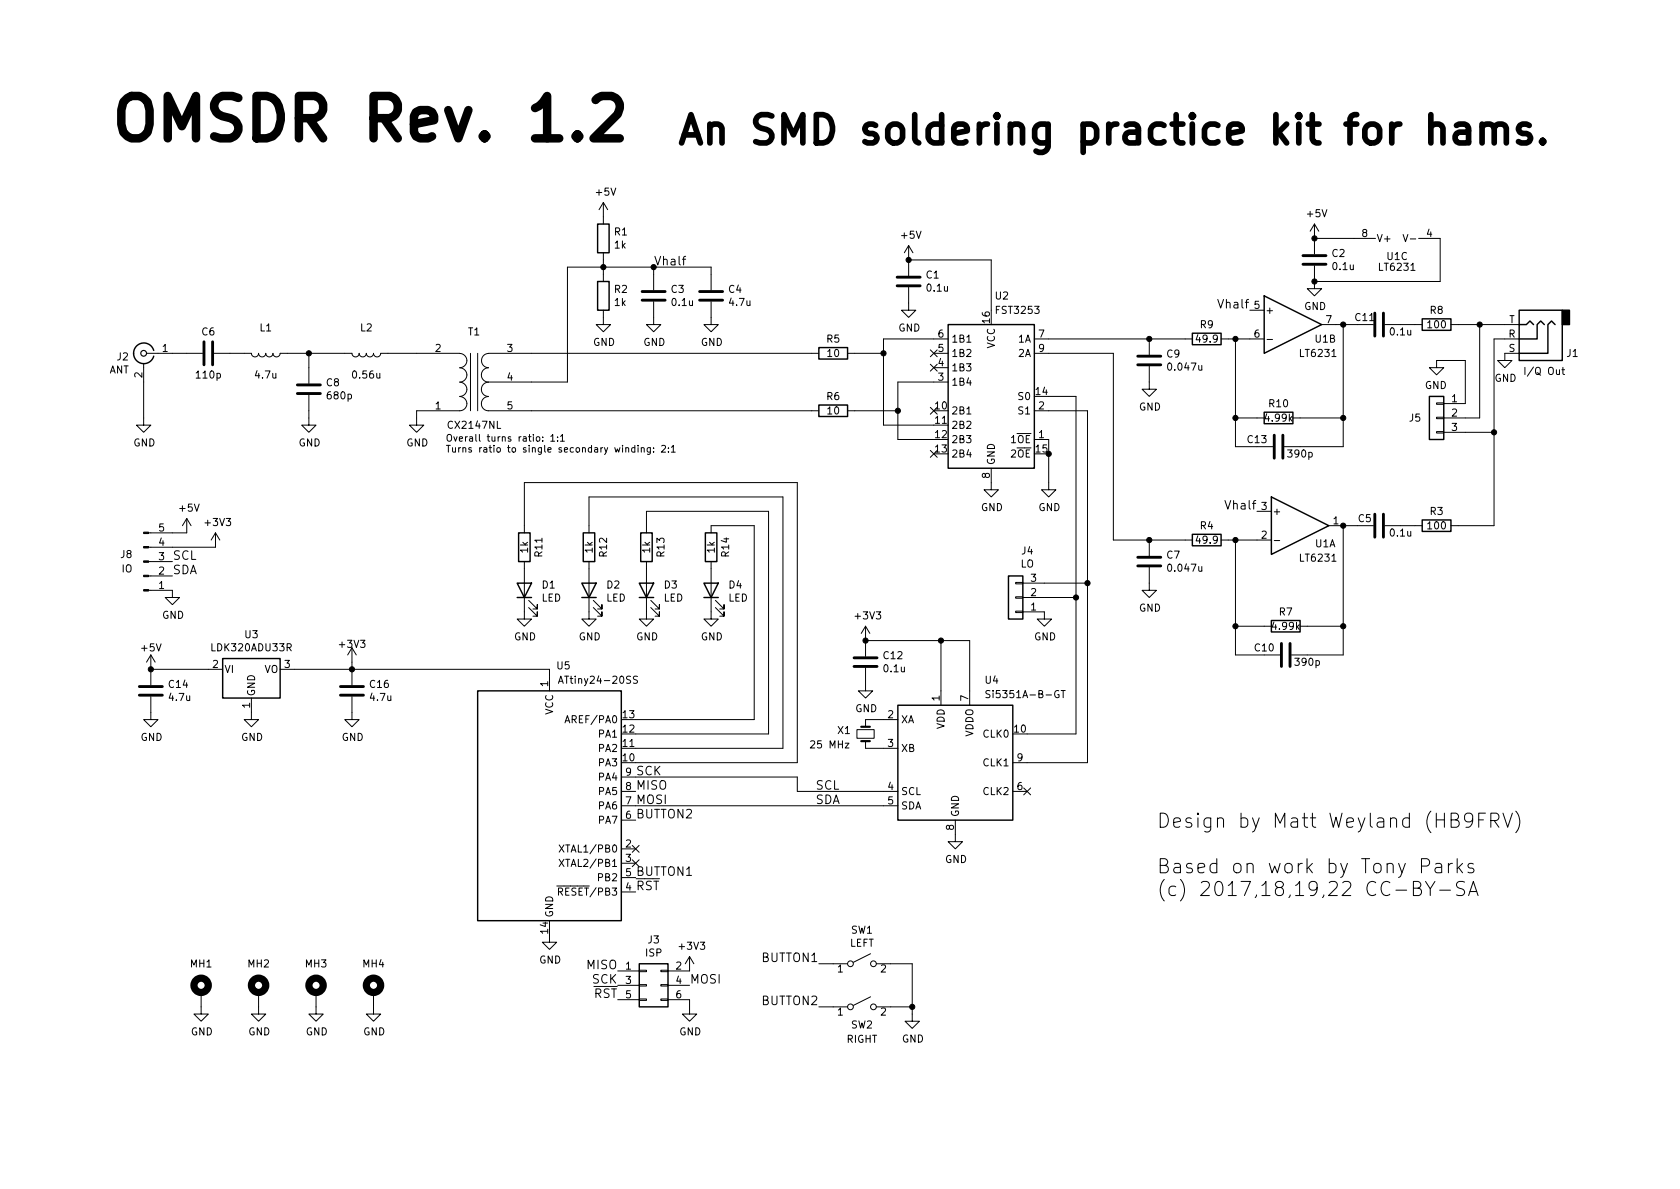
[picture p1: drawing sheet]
<svg xmlns="http://www.w3.org/2000/svg" width="297mm" height="210mm" viewBox="0 0 297 210" stroke-linecap="round" stroke-linejoin="round" font-family="sans-serif">
<g fill="none" stroke="#000" stroke-width=".18">
<path d="M106.7 35.8v3.8M106.7 35.8l-.8 1.3M106.7 35.8l.7 1.3M232.4 39.6l-.8 1.3M232.4 39.6v5.4M232.4 39.6l.8 1.3M106.7 54.9v2.5h1.2l-1.2 1.3-1.3-1.3h1.3M106.7 44.7v5.1M115.6 53.3v4.1h1.2l-1.2 1.3-1.3-1.3h1.3M115.6 47.2v4.1M120.7 45.8h.5M121.2 45.3l-.3 .2v1.4"/>
<path d="M125.7 51.3v-4.1h-25.4v20.4h-13.9a1.26 1.26 0 0 1-1.3-1.3 1.26 1.26 0 0 1 1.3-1.3M125.7 53.3v4.1h1.3l-1.3 1.3-1.2-1.3h1.2M160.7 50.8v4.1h1.2l-1.2 1.2-1.3-1.2h1.3M160.7 46h14.6v8.9M160.7 43.4l-.8 1.3M160.7 43.4v5.4M160.7 43.4l.7 1.3M167.6 59.9h-11.4v15.3h11.4M182.9 59.9h27.9M203.2 59.9v2.8M215.9 59.9h7.6M218.4 59.9v19.1h6.6"/>
<path d="M221 54.9h2.5M232.4 49.8v1.2h1.3l-1.3 1.3-1.3-1.3h1.3M232.4 47v2.8M232.4 42.2h10.8M233.7 57.4h6.3M237.5 57.4v21.6h-10.4M244.9 57.4h6.6M248.1 41.5l.4 1.2 .4-1.2M249.4 42.2h.9M250.8 42.2h3.8v7.6h-22.2M256.5 57.4h12.1M261.6 57.4v16.5h-6.3"/>
<path d="M268.6 59.9h-4.4v33.1h-7.7M25.4 64.3v10.9h1.3l-1.3 1.2-1.3-1.2h1.3M25.9 62.5h9.9M37.8 62.5h6.6a.64 .64 0 0 0 .7 .6 .64 .64 0 0 0 .6-.6 .64 .64 0 0 0 .7 .6 .64 .64 0 0 0 .6-.6 .64 .64 0 0 0 .6 .6 .64 .64 0 0 0 .7-.6 .64 .64 0 0 0 .6 .6 .64 .64 0 0 0 .6-.6h12.7a.64 .64 0 0 0 .7 .6 .64 .64 0 0 0 .6-.6 .64 .64 0 0 0 .6 .6 .64 .64 0 0 0 .7-.6 .64 .64 0 0 0 .6 .6 .64 .64 0 0 0 .6-.6 .64 .64 0 0 0 .7 .6 .64 .64 0 0 0 .6-.6h14M54.6 69.8v5.4h1.3l-1.3 1.2-1.3-1.2h1.3M54.6 62.5v5.3M81.3 62.5a1.26 1.26 0 0 1 1.3 1.3 1.26 1.26 0 0 1-1.3 1.2M81.3 65a1.26 1.26 0 0 1 1.3 1.3 1.26 1.26 0 0 1-1.3 1.3M81.3 67.6a1.26 1.26 0 0 1 1.3 1.2 1.26 1.26 0 0 1-1.3 1.3 1.27 1.27 0 0 1 1.2 1.3 1.27 1.27 0 0 1-1.2 1.2h-7.6v2.6h1.2l-1.2 1.2-1.3-1.2h1.3M83.2 62.5v10.1M84.5 62.5v10.1M86.4 67.6a1.26 1.26 0 0 0-1.3 1.2 1.26 1.26 0 0 0 1.3 1.3 1.27 1.27 0 0 0-1.3 1.3 1.27 1.27 0 0 0 1.3 1.2h58.4"/>
<path d="M86.4 62.5h58.4M86.4 62.5a1.26 1.26 0 0 0-1.3 1.3 1.26 1.26 0 0 0 1.3 1.2M94.9 77.3l.1-.1 .4 .1v.5l-.1 .2h-.3l-.1-.1zM96 77.9v.1M96 77.3v.1M97.4 77.2l.3-.4v1.2M97.4 78h.7M98.6 77.9v.1M98.6 77.3v.1M99.1 77.2l.3-.4v1.2M99.1 78h.7M112.2 79.2h-.3l-.2 .2 .1 .5h.4"/>
<path d="M112.2 78.8v1.2M112.8 78.8v.1M112.8 79.2v.8M113.4 79.3l.2-.1h.2l.1 .8M113.4 79.2v.8M115 79.2v.9l-.2 .3-.3-.1M115 79.2h-.4l-.2 .2 .1 .5h.5M115.6 79.8v.2M115.6 79.2v.1M117 78.9l.4-.1 .3 .3-.8 .9h.8M118.2 79.8v.2M118.2 79.2v.1"/>
<path d="M118.7 79.1l.3-.3v1.2M118.7 80h.7M149.9 72.6h8.8M149.9 62.5h6.3M164.5 79.6l1.2 1.3M164.5 61.9l1.2 1.2M164.5 64.4l1.2 1.2M164.5 72l1.2 1.2M165.1 65h2.5M165.1 62.5h2.5M165.7 79.6l-1.2 1.3M165.7 61.9l-1.2 1.2"/>
<path d="M165.7 64.4l-1.2 1.2M165.7 72l-1.2 1.2M167.6 67.6h-8.9v10.1h6.4M170.9 73.2h.8M170.9 60.5h.8M182.9 77.7h2.5v8.9h1.3l-1.3 1.3-1.3-1.3h1.3M182.9 72.6h9.4v62.3h-13.2M182.9 62.5h13.9v33h14M185.4 70.1h4.8v59.7h-8.6M203.2 64.8v4h1.3l-1.3 1.3-1.3-1.3h1.3M218.4 73.9h5.1M224 60h1"/>
<path d="M228.6 73.9h8.9M254 76.3h1.3v.3h-1.3zM254 73.8h1.3v.2h-1.3zM254 71.2h1.3v.3h-1.3zM254 65h1.3l-1.3 1.3-1.3-1.3h1.3v-1.3h5.1v7.7h-3.8M255.3 76.4h8.9M268.6 62.5h-2.5v1.2h1.2l-1.2 1.3-1.3-1.3h1.3M269.6 65v1.2M276.2 65.4h.4M276.3 65v1l.3 .2M26.3 99.3h4.2M33 91.7v2.5h-6.7"/>
<path d="M33 91.7l-.7 1.3M33 91.7l.8 1.3M38.1 94.2v2.6h-11.8M38.1 94.2l-.8 1.3M38.1 94.2l.8 1.3M92.7 99.3v10.2h1.3l-1.3 1.2-1.3-1.2h1.3M92.7 94.2v-8.9h48.3v49.6h-28.6M104.1 99.3v10.2h1.3l-1.3 1.2-1.2-1.2h1.2M104.1 94.2v-6.3h34.3v44.4h-28.5M114.3 99.3v10.2h1.3l-1.3 1.2-1.3-1.2h1.3M114.3 94.2v-3.8h21.6v39.4h-23.5M125.7 99.3v10.2h1.3l-1.3 1.2-1.2-1.2h1.2"/>
<path d="M125.7 94.2v-1.2h7.6v34.2h-20.9M167.6 82.8h.1M175.3 82.8v3.8h1.2l-1.2 1.3-1.3-1.3h1.3M203.2 95.5v2.8M215.9 95.5h8.9M218.4 95.5v20.3h7.9M222.2 90.4h2.6M225.3 95.6h1M234.9 93h5.1M237.5 93v22.8h-9.2M244.9 93h6.6M26.3 104.4h4.2v1.3h1.2l-1.2 1.2-1.3-1.2h1.3"/>
<path d="M26.3 101.8h4.2M26.7 118.4h12.7M26.7 115.8l-.8 1.3M26.7 115.8v5.4M26.7 115.8l.7 1.3M49.5 118.4h47.7v3.8M62.2 114.5v6.7M62.2 114.5l-.7 1.3M62.2 114.5l.8 1.3M93.5 107.4l1.5 1.6v-.8v.8h-.8M93.5 106.2l1.5 1.5v-.8v.8h-.8M104.9 107.4l1.5 1.6v-.8v.8h-.7"/>
<path d="M104.9 106.2l1.5 1.5v-.8v.8h-.7M112.7 119.6h-.5l-.2 .1v.4l.6 .2 .1 .3-.2 .2h-.5M115.1 107.4l1.5 1.6v-.8v.8h-.8M115.1 106.2l1.5 1.5v-.8v.8h-.8M126.5 107.4l1.5 1.6v-.8v.8h-.7M126.5 106.2l1.5 1.5v-.8v.8h-.7M153 118.1v4.1h1.3l-1.3 1.2-1.2-1.2h1.2M153 110.7l-.7 1.3M153 110.7v5.4M153 110.7l.8 1.3M153 113.3h18.4v11.4M166.4 113.3v11.4"/>
<path d="M179.6 103h1.2v.2h-1.2zM179.6 105.5h1.2v.3h-1.2zM179.6 108.1h1.2v.2h-1.2zM180.8 108.2h3.9v1.3h1.2l-1.2 1.2-1.3-1.2h1.3M180.8 105.7h9.4M180.8 103.1h11.5M203.2 100.3v4.1h1.3l-1.3 1.3-1.3-1.3h1.3M218.4 110.7h6.4M229.9 110.7h7.6M26.7 123.2v4h1.2l-1.2 1.3-1.3-1.3h1.3M44.4 123.4v3.8h1.3l-1.3 1.3-1.2-1.3h1.2M62.2 123.2v4h1.3l-1.3 1.3-1.2-1.3h1.2"/>
<path d="M98.7 120.8l.5-1.2 .4 1.2M98.9 120.5h.6M99.9 127.8l.4-1.2 .4 1.2M109.9 139.9h2.5M109.9 137.4h31.1v2.5h17.7M151.5 129h3.1v1.6h-3.1zM153 131.1v1.2h5.7M158.7 127.2h-5.7v1.3M175 122.2l-.4-.1-.2 .1v.4l.5 .2 .1 .3-.2 .3-.5-.1M179.1 139.9h2.5M181 139.3l1.2 1.3M182.2 139.3l-1.2 1.3"/>
<path d="M187.6 122.1h.7M188 122.1v1.3M98.9 149.4l.8 1.3M98.9 152l.8 1.2M99.7 149.4l-.8 1.3M99.7 152l-.8 1.2M109.9 150.1h2.5M109.9 152.6h2.5M109.9 157.7h2.5M109.9 155.2h2.5M109.9 145h2.5M109.9 142.5h48.8"/>
<path d="M111.8 152l1.2 1.3M111.8 149.5l1.2 1.2M113 152l-1.2 1.3M113 149.5l-1.2 1.2M168.9 145v3.8h1.3l-1.3 1.3-1.3-1.3h1.3M249.9 157.1h.8a.61 .61 0 0 0 .5-.6 .61 .61 0 0 0-.5-.6h-.8v2.5h1a.67 .67 0 0 0 .5-.7 .67 .67 0 0 0-.7-.6M251.3 153.2h1a.68 .68 0 0 0 .5-.7 .68 .68 0 0 0-.5-.7h-1v2.5M252 155.9l.9 1.3 .8-1.3M252.9 157.2v1.2M253.8 152.8l.3-.1 .7 .1 .1 .2v1.3M254.5 157.4h2M254.9 153.3l-.8 .1a.49 .49 0 0 0-.4 .5 .49 .49 0 0 0 .4 .4l.8-.1"/>
<path d="M256.1 152.7v1.6M256.8 152.7a.64 .64 0 0 0-.7 .5M257.6 151.8v2.5M257.9 153.4l.7 .9M258.6 152.7l-1 .9M259 156l-1-.1a.61 .61 0 0 0-.5 .6 .61 .61 0 0 0 .5 .6 .92 .92 0 0 1 1 .6 .64 .64 0 0 1-.5 .7l-1-.2M259.7 158.4l.8-2.5 .8 2.5M259.9 157.7h1.2M260.4 144.9l-.5 .4-.7-.1-.2-.3v-.6l.2-.4 .7-.1 .4 .2a1.65 1.65 0 0 1-.6 2.3h-.5M260.5 152.8l-.6-.1-.4 .3 .2 .4 .8 .2 .1 .3-.1 .3-.2 .1-.8-.1M261.4 145h.9M262.6 143.8h-1.2v2.5"/>
<path d="M263.6 145.1h.9a.68 .68 0 0 0 .5-.7 .68 .68 0 0 0-.5-.6h-.9v2.5M264.2 145.1l.8 1.2M265.7 143.8l.9 2.5 .8-2.5M268 143.4a2.87 2.87 0 0 1 0 3.8M35.6 175.5v3.8h1.2l-1.2 1.3-1.3-1.3h1.3M45.7 175.5v3.8h1.3l-1.3 1.3-1.3-1.3h1.3M55.9 175.5v3.8h1.2l-1.2 1.3-1.3-1.3h1.3M66 175.5v3.8h1.3l-1.3 1.3-1.2-1.3h1.2M97.2 165.3v1.3h1.2l-1.2 1.3-1.3-1.3h1.3M109.2 171.7h3.8M109.2 174.2h3.8M109.2 176.8h3.8"/>
<path d="M113 176.7h1.3v.2h-1.3zM113 174.1h1.3v.3h-1.3zM113 171.6h1.3v.2h-1.3zM116.8 176.7h1.3v.2h-1.3zM116.8 174.1h1.3v.3h-1.3zM116.8 171.6h1.3v.2h-1.3zM118.1 176.8h3.8v2.5h1.3l-1.3 1.3-1.3-1.3h1.3M118.1 174.2h3.8M121.9 169.2v2.5h-3.8M121.9 169.2l-.7 1.2M121.9 169.2l.8 1.2M144.8 170.4h5.1"/>
<path d="M144.8 178h5.1M153.9 168.7l-3 1.5M153.9 176.3l-3 1.5M154.9 170.4h6.4v10.2h1.3l-1.3 1.3-1.3-1.3h1.3M154.9 178h6.4"/>
<circle cx="150.4" cy="170.4" r=".51"/>
<circle cx="150.4" cy="178" r=".51"/>
<circle cx="154.4" cy="170.4" r=".51"/>
<circle cx="154.4" cy="178" r=".51"/>
</g>
<g fill="none" stroke="#000" stroke-width="1.3">
<circle cx="35.6" cy="174.2" r="1.27"/>
<circle cx="45.7" cy="174.2" r="1.27"/>
<circle cx="55.9" cy="174.2" r="1.27"/>
<circle cx="66" cy="174.2" r="1.27"/>
</g>
<g fill="none" stroke="#000" stroke-width=".51">
<path d="M113.5 53.1h4.1M113.5 51.6h4.1M123.7 53.1h4.1M123.7 51.6h4.1M158.6 50.5h4.1M158.6 49h4.1M230.4 46.7h4M230.4 45.2h4M243.1 55.4v4M244.6 55.4v4M36.1 60.4v4.1M37.6 60.4v4.1"/>
<path d="M52.6 69.6h4M52.6 68.1h4M201.2 64.5h4M201.2 63h4M225.3 77v4M226.8 77v4M201.2 98.5h4M243.1 90.9v4.1M244.6 90.9v4.1M151 117.9h4.1M151 116.3h4.1M201.2 100.1h4"/>
<path d="M226.6 113.8v4.1M228.1 113.8v4.1M24.6 122.9h4.1M24.6 121.4h4.1M60.2 122.9h4.1M60.2 121.4h4.1"/>
</g>
<g fill="none" stroke="#000" stroke-width=".25">
<path d="M105.7 39.6h2v5.1h-2zM105.7 49.8h2v5.1h-2zM167.6 57.4h15.3v25.4h-15.3zM210.8 58.9h5.1v2.1h-5.1zM223.5 52.3l10.2 5.1-10.2 5.1zM251.5 56.4h5v2h-5zM268.6 54.9h7.6v8.8h-7.6zM268.6 57.4h1.3l.6-.6 .6 .6M273 57.4l-.6-.6-.6 .6v2.5h-3.2M275 57.4l-.7-.6-.6 .6v5.1h-5.1M27.2 62a1.81 1.81 0 0 0-2.8-1 1.81 1.81 0 0 0 0 3 1.81 1.81 0 0 0 2.8-1M144.8 71.6h5.1v2.1h-5.1z"/>
<path d="M144.8 61.5h5.1v2h-5.1zM223.5 72.9h5.1v2h-5.1zM252.7 70.1h2.6v7.6h-2.6zM91.7 94.2h2v5.1h-2zM103.1 94.2h2.1v5.1h-2.1zM113.3 94.2h2v5.1h-2zM124.7 94.2h2v5.1h-2zM210.8 94.5h5.1v2h-5.1zM224.8 87.9l10.1 5.1-10.1 5zM251.5 91.9h5v2.1h-5zM39.4 116.5h10.1v6.9h-10.1zM91.4 103.1h2.6l-1.3 2.6z"/>
<path d="M91.4 105.7h2.6M102.9 103.1h2.5l-1.3 2.6zM102.9 105.7h2.5M113 103.1h2.6l-1.3 2.6zM113 105.7h2.6M124.5 103.1h2.5l-1.3 2.6zM124.5 105.7h2.5M178.3 101.8h2.5v7.7h-2.5zM224.8 109.7h5.1v2.1h-5.1zM84.5 122.2h25.4v40.6h-25.4zM158.7 124.7h20.4v20.3h-20.4zM113 170.4h5.1v7.6h-5.1z"/>
</g>
<path d="M152.3 128.5h1.5M152.3 131.1h1.5" fill="none" stroke="#000" stroke-width=".38"/>
<path d="M276.2 54.9h1.3v2.5h-1.3z" fill="#000" stroke="#000" stroke-width=".25"/>
<circle cx="25.4" cy="62.5" r=".51" fill="none" stroke="#000" stroke-width=".2"/>
<g fill="#000" stroke="#000" stroke-width=".18">
<path d="M25.4 94.1h.9v.3h-.9zM25.4 96.6h.9v.3h-.9zM25.4 99.2h.9v.2h-.9zM25.4 101.7h.9v.3h-.9zM25.4 104.3h.9v.2h-.9z"/>
<circle cx="106.7" cy="47.2" r=".46"/>
<circle cx="160.7" cy="46" r=".46"/>
<circle cx="203.2" cy="59.9" r=".46"/>
<circle cx="218.4" cy="59.9" r=".46"/>
<circle cx="232.4" cy="42.2" r=".46"/>
<circle cx="232.4" cy="49.8" r=".46"/>
<circle cx="237.5" cy="57.4" r=".46"/>
<circle cx="261.6" cy="57.4" r=".46"/>
<circle cx="54.6" cy="62.5" r=".46"/>
<circle cx="156.2" cy="62.5" r=".46"/>
<circle cx="158.7" cy="72.6" r=".46"/>
<circle cx="218.4" cy="73.9" r=".46"/>
<circle cx="237.5" cy="73.9" r=".46"/>
<circle cx="264.2" cy="76.4" r=".46"/>
<circle cx="185.4" cy="80.3" r=".46"/>
<circle cx="203.2" cy="95.5" r=".46"/>
<circle cx="218.4" cy="95.5" r=".46"/>
<circle cx="237.5" cy="93" r=".46"/>
<circle cx="26.7" cy="118.4" r=".46"/>
<circle cx="62.2" cy="118.4" r=".46"/>
<circle cx="153" cy="113.3" r=".46"/>
<circle cx="166.4" cy="113.3" r=".46"/>
<circle cx="190.2" cy="105.7" r=".46"/>
<circle cx="192.3" cy="103.1" r=".46"/>
<circle cx="218.4" cy="110.7" r=".46"/>
<circle cx="237.5" cy="110.7" r=".46"/>
<circle cx="161.3" cy="178" r=".46"/>
</g>
<path d="M105.3 17.7l.4-.4 .7-.3h1.8a2.03 2.03 0 0 1 1 3.2l-4.3 4.3h4.7" fill="none" stroke="#000" stroke-width="1.5"/>
<path d="M253 22.4a1.24 1.24 0 0 1 2.1 .3v2.6M257.5 22.2l.5-.3h.9l.5 .3 .3 .5v2.6M259.7 23.1l-.5 .3h-1.2a.98 .98 0 0 0-.8 .9 .98 .98 0 0 0 .8 1h1.2l.5-.3M262 22.4a1.24 1.24 0 0 1 2.2 .3v2.6M262 21.9v3.4M264.2 22.7l.2-.5 .5-.3h.7l.5 .3 .2 .5v2.6M270.4 22.2l-.5-.3h-.7l-.5 .3-.2 .5 .2 .7 .5 .2h.7l.5 .2 .2 .5-.2 .7-.5 .3h-.9l-.5-.3M272.8 24.8l.2 .2-.2 .3-.3-.3 .3-.2v.5" fill="none" stroke="#000" stroke-width="1"/>
<text font-size="10.4" x="19" y="24.8">OMSDR Rev. 1.2</text>
<text font-size="7" x="119.4" y="25.5">An SMD soldering practice kit for hams.</text>
<g font-size="3.5">
<text x="204.5" y="146.4">Design by Matt Weyland (HB9FRV)</text>
<text x="204.5" y="154.5">Based on work by Tony Parks</text>
<text x="204.5" y="158.5">(c) 2017,18,19,22 CC-BY-SA</text>
</g>
<g font-size="2.1">
<text x="115.6" y="46.9">Vhalf</text>
<text x="215.8" y="54.5">Vhalf</text>
<text x="217.1" y="90.1">Vhalf</text>
<text x="30.5" y="101.5">SDA</text>
<text x="30.5" y="99">SCL</text>
<text x="112.4" y="137.1">SCK</text>
<text x="112.4" y="142.2">MOSI</text>
<text x="112.4" y="139.6">MISO</text>
<text x="144.1" y="142.2">SDA</text>
<text x="144.1" y="139.6">SCL</text>
<text x="112.4" y="144.7">BUTTON2</text>
<text x="112.4" y="154.9">BUTTON1</text>
<text x="112.4" y="157.4">~{RST}</text>
<text x="103.8" y="171.4">MISO</text>
<text x="104.7" y="173.9">SCK</text>
<text x="121.9" y="173.9">MOSI</text>
<text x="134.8" y="170.1">BUTTON1</text>
<text x="103.3" y="176.5">~{RST}</text>
<text x="134.8" y="177.7">BUTTON2</text>
</g>
<g font-size="1.8">
<text x="105.5" y="34.6">+5V</text>
<text x="108.6" y="41.6">R1</text>
<text x="231.2" y="38.4">+5V</text>
<text x="240.8" y="41.9">8</text>
<text x="252.2" y="41.9">4</text>
<text x="108.7" y="43.9">1k</text>
<text x="159.4" y="42.2">+5V</text>
<text x="235.5" y="45.4">C2</text>
<text x="235.7" y="47.7">0.1u</text>
<text x="243.3" y="42.8">V+</text>
<text x="244" y="47.9">LT6231</text>
<text x="245.2" y="46">U1C</text>
<text x="108.6" y="51.8">R2</text>
<text x="118.7" y="51.8">C3</text>
<text x="128.8" y="51.8">C4</text>
<text x="163.8" y="49.2">C1</text>
<text x="164" y="51.6">0.1u</text>
<text x="176" y="53">U2</text>
<text x="35.7" y="59.3">C6</text>
<text x="46" y="58.6">L1</text>
<text x="63.7" y="58.6">L2</text>
<text x="82.8" y="59.3">T1</text>
<text x="108.7" y="54.1">1k</text>
<text x="118.9" y="54.1">0.1u</text>
<text x="129" y="54.1">4.7u</text>
<text x="158.8" y="58.6">GND</text>
<text x="165.9" y="59.7">6</text>
<text x="175" y="57.1" transform="rotate(-90 175 57.1)">16</text>
<text x="176.3" y="55.5">FST3253</text>
<text x="183.7" y="59.7">7</text>
<text x="212.2" y="58">R9</text>
<text x="221.8" y="54.6">5</text>
<text x="221.8" y="59.7">6</text>
<text x="223.6" y="55.5">+</text>
<text x="230.6" y="54.8">GND</text>
<text x="234.5" y="57.1">7</text>
<text x="239.7" y="56.8">C11</text>
<text x="245.9" y="59.3">0.1u</text>
<text x="252.5" y="58">100</text>
<text x="252.9" y="55.5">R8</text>
<text x="266.7" y="59.7">R</text>
<text x="266.8" y="57.1">T</text>
<text x="20.7" y="63.7">J2</text>
<text x="28.7" y="62.2">1</text>
<text x="77" y="62.2">2</text>
<text x="89.7" y="62.2">3</text>
<text x="104.8" y="61.2">GND</text>
<text x="113.7" y="61.2">GND</text>
<text x="123.9" y="61.2">GND</text>
<text x="146.2" y="60.6">R5</text>
<text x="146.3" y="63.1">10</text>
<text x="165.9" y="64.8">4</text>
<text x="165.9" y="62.2">5</text>
<text x="168.1" y="65.7">1B3</text>
<text x="168.1" y="63.1">1B2</text>
<text x="168.1" y="60.6">1B1</text>
<text x="175.9" y="61.6" transform="rotate(-90 175.9 61.6)">VCC</text>
<text x="180.1" y="60.6">1A</text>
<text x="180.1" y="63.1">2A</text>
<text x="183.7" y="62.2">9</text>
<text x="206.3" y="63.2">C9</text>
<text x="206.7" y="65.5">0.047u</text>
<text x="211.6" y="60.6">49.9</text>
<text x="230" y="63.1">LT6231</text>
<text x="232.5" y="60.6">U1B</text>
<text x="266.7" y="62.2">S</text>
<text x="277" y="63.1">J1</text>
<text x="19.3" y="66">ANT</text>
<text x="25.1" y="66.8" transform="rotate(-90 25.1 66.8)">2</text>
<text x="34.8" y="66.9">110p</text>
<text x="45.2" y="66.9">4.7u</text>
<text x="57.7" y="68.3">C8</text>
<text x="58" y="70.6">680p</text>
<text x="62.5" y="66.9">0.56u</text>
<text x="89.7" y="67.3">4</text>
<text x="146.2" y="70.7">R6</text>
<text x="165.9" y="67.3">3</text>
<text x="168.1" y="68.2">1B4</text>
<text x="180.2" y="70.7">S0</text>
<text x="183.2" y="69.8">14</text>
<text x="251.9" y="68.8">GND</text>
<text x="256.7" y="71.1">1</text>
<text x="264.2" y="67.5">GND</text>
<text x="270.1" y="66.3">I/Q Out</text>
<text x="77" y="72.4">1</text>
<text x="79.4" y="75.8">CX2147NL</text>
<text x="89.7" y="72.4">5</text>
<text x="146.3" y="73.3">10</text>
<text x="165.4" y="72.4">10</text>
<text x="165.4" y="74.9">11</text>
<text x="165.4" y="77.5">12</text>
<text x="168.1" y="73.3">2B1</text>
<text x="168.1" y="75.8">2B2</text>
<text x="180.2" y="73.3">S1</text>
<text x="183.7" y="77.5">1</text>
<text x="183.7" y="72.4">2</text>
<text x="201.4" y="72.6">GND</text>
<text x="223.8" y="74.5">4.99k</text>
<text x="224.4" y="72">R10</text>
<text x="249.2" y="74.5">J5</text>
<text x="256.7" y="73.7">2</text>
<text x="256.7" y="76.2">3</text>
<text x="23.6" y="78.9">GND</text>
<text x="52.8" y="78.9">GND</text>
<text x="71.8" y="78.9">GND</text>
<text x="165.4" y="80">13</text>
<text x="168.1" y="78.4">2B3</text>
<text x="168.1" y="80.9">2B4</text>
<text x="175.9" y="82.3" transform="rotate(-90 175.9 82.3)">GND</text>
<text x="177.5" y="78.4">1~{OE}</text>
<text x="177.5" y="80.9">2~{OE}</text>
<text x="183.2" y="80">15</text>
<text x="220.6" y="78.4">C13</text>
<text x="227.9" y="80.9">390p</text>
<text x="175" y="84.6" transform="rotate(-90 175 84.6)">8</text>
<text x="28.1" y="94">5</text>
<text x="31.8" y="90.5">+5V</text>
<text x="36.4" y="93">+3V3</text>
<text x="173.4" y="90.4">GND</text>
<text x="183.6" y="90.4">GND</text>
<text x="212.2" y="93.6">R4</text>
<text x="223" y="95.2">2</text>
<text x="223" y="90.2">3</text>
<text x="224.9" y="91.1">+</text>
<text x="235.7" y="92.7">1</text>
<text x="240.2" y="92.3">C5</text>
<text x="245.9" y="94.9">0.1u</text>
<text x="252.5" y="93.6">100</text>
<text x="252.9" y="91.1">R3</text>
<text x="21.3" y="98.7">J8</text>
<text x="21.5" y="101.2">IO</text>
<text x="28.1" y="101.6">2</text>
<text x="28.1" y="99.1">3</text>
<text x="28.1" y="96.5">4</text>
<text x="93.3" y="97.8" transform="rotate(-90 93.3 97.8)">1k</text>
<text x="95.9" y="98.4" transform="rotate(-90 95.9 98.4)">R11</text>
<text x="104.8" y="97.8" transform="rotate(-90 104.8 97.8)">1k</text>
<text x="107.3" y="98.4" transform="rotate(-90 107.3 98.4)">R12</text>
<text x="114.9" y="97.8" transform="rotate(-90 114.9 97.8)">1k</text>
<text x="117.5" y="98.4" transform="rotate(-90 117.5 98.4)">R13</text>
<text x="126.4" y="97.8" transform="rotate(-90 126.4 97.8)">1k</text>
<text x="128.9" y="98.4" transform="rotate(-90 128.9 98.4)">R14</text>
<text x="180.4" y="100.3">LO</text>
<text x="180.7" y="98">J4</text>
<text x="206.3" y="98.8">C7</text>
<text x="206.7" y="101.1">0.047u</text>
<text x="211.6" y="96.1">49.9</text>
<text x="230" y="99.3">LT6231</text>
<text x="232.5" y="96.8">U1A</text>
<text x="28.1" y="104.1">1</text>
<text x="95.7" y="106.4">LED</text>
<text x="95.9" y="104.1">D1</text>
<text x="107.1" y="106.4">LED</text>
<text x="107.3" y="104.1">D2</text>
<text x="117.3" y="106.4">LED</text>
<text x="117.5" y="104.1">D3</text>
<text x="128.7" y="106.4">LED</text>
<text x="128.9" y="104.1">D4</text>
<text x="182.3" y="107.9">1</text>
<text x="182.3" y="105.4">2</text>
<text x="182.3" y="102.9">3</text>
<text x="28.6" y="109.4">GND</text>
<text x="43.3" y="112.8">U3</text>
<text x="90.9" y="113.2">GND</text>
<text x="102.3" y="113.2">GND</text>
<text x="112.5" y="113.2">GND</text>
<text x="123.9" y="113.2">GND</text>
<text x="151.3" y="109.5">+3V3</text>
<text x="182.8" y="113.2">GND</text>
<text x="201.4" y="108.1">GND</text>
<text x="225.1" y="111.4">4.99k</text>
<text x="226.2" y="108.8">R7</text>
<text x="25.1" y="115.2">+5V</text>
<text x="37.6" y="118.1">2</text>
<text x="37.6" y="115.2">LDK320ADU33R</text>
<text x="39.6" y="119">VI</text>
<text x="46.7" y="119">VO</text>
<text x="50.3" y="118.1">3</text>
<text x="60.1" y="114.5">+3V3</text>
<text x="98.5" y="118.4">U5</text>
<text x="156.3" y="116.6">C12</text>
<text x="156.4" y="118.9">0.1u</text>
<text x="221.9" y="115.2">C10</text>
<text x="229.1" y="117.7">390p</text>
<text x="29.9" y="121.6">C14</text>
<text x="30" y="123.9">4.7u</text>
<text x="44.2" y="125.2" transform="rotate(-90 44.2 125.2)">1</text>
<text x="45.1" y="123.2" transform="rotate(-90 45.1 123.2)">GND</text>
<text x="65.5" y="121.6">C16</text>
<text x="65.5" y="123.9">4.7u</text>
<text x="96.9" y="121.4" transform="rotate(-90 96.9 121.4)">1</text>
<text x="99.6" y="120.9">ATtiny24-20SS</text>
<text x="151.2" y="125.9">GND</text>
<text x="166.1" y="123.9" transform="rotate(-90 166.1 123.9)">1</text>
<text x="171.2" y="123.9" transform="rotate(-90 171.2 123.9)">7</text>
<text x="174.2" y="120.9">U4</text>
<text x="175.4" y="123.4">Si5351A-B-GT</text>
<text x="24.8" y="131">GND</text>
<text x="42.6" y="131">GND</text>
<text x="60.4" y="131">GND</text>
<text x="97.8" y="126.4" transform="rotate(-90 97.8 126.4)">VCC</text>
<text x="100.6" y="127.9">AREF/PA0</text>
<text x="105.9" y="130.4">PA1</text>
<text x="110.1" y="129.5">12</text>
<text x="110.1" y="127">13</text>
<text x="148.1" y="129.8">X1</text>
<text x="157" y="127">2</text>
<text x="159.3" y="127.9">XA</text>
<text x="167" y="129" transform="rotate(-90 167 129)">VDD</text>
<text x="172.1" y="130.3" transform="rotate(-90 172.1 130.3)">VDDO</text>
<text x="173.9" y="130.4">CLK0</text>
<text x="179.4" y="129.5">10</text>
<text x="105.9" y="135.5">PA3</text>
<text x="105.9" y="133">PA2</text>
<text x="110.1" y="134.6">10</text>
<text x="110.1" y="132.1">11</text>
<text x="110.6" y="137.2">9</text>
<text x="143.6" y="132.3">25 MHz</text>
<text x="157" y="132.1">3</text>
<text x="159.3" y="133">XB</text>
<text x="173.9" y="135.5">CLK1</text>
<text x="179.8" y="134.6">9</text>
<text x="105.9" y="143.1">PA6</text>
<text x="105.9" y="140.6">PA5</text>
<text x="105.9" y="138">PA4</text>
<text x="110.6" y="142.2">7</text>
<text x="110.6" y="139.7">8</text>
<text x="157" y="139.7">4</text>
<text x="157" y="142.2">5</text>
<text x="159.3" y="140.6">SCL</text>
<text x="159.3" y="143.1">SDA</text>
<text x="173.9" y="140.6">CLK2</text>
<text x="179.8" y="139.7">6</text>
<text x="105.9" y="145.7">PA7</text>
<text x="110.6" y="149.9">2</text>
<text x="110.6" y="144.8">6</text>
<text x="168.7" y="146.8" transform="rotate(-90 168.7 146.8)">8</text>
<text x="169.5" y="144.5" transform="rotate(-90 169.5 144.5)">GND</text>
<text x="99.8" y="150.7">XTAL1/PB0</text>
<text x="99.8" y="153.3">XTAL2/PB1</text>
<text x="105.9" y="155.8">PB2</text>
<text x="110.6" y="152.4">3</text>
<text x="110.6" y="154.9">5</text>
<text x="167.1" y="152.6">GND</text>
<text x="98.1" y="158.4">~{RESET}/PB3</text>
<text x="110.6" y="157.5">4</text>
<text x="96.9" y="165.1" transform="rotate(-90 96.9 165.1)">14</text>
<text x="97.8" y="162.3" transform="rotate(-90 97.8 162.3)">GND</text>
<text x="114.6" y="166.8">J3</text>
<text x="120.2" y="167.9">+3V3</text>
<text x="150.2" y="167.4">LEFT</text>
<text x="150.5" y="165.1">SW1</text>
<text x="33.7" y="171.1">MH1</text>
<text x="43.9" y="171.1">MH2</text>
<text x="54" y="171.1">MH3</text>
<text x="64.2" y="171.1">MH4</text>
<text x="95.3" y="170.4">GND</text>
<text x="110.6" y="171.4">1</text>
<text x="110.6" y="174">3</text>
<text x="114.1" y="169.1">ISP</text>
<text x="119.5" y="171.4">2</text>
<text x="119.5" y="174">4</text>
<text x="148.1" y="172">1</text>
<text x="155.7" y="172">2</text>
<text x="110.6" y="176.5">5</text>
<text x="119.5" y="176.5">6</text>
<text x="148.1" y="179.6">1</text>
<text x="155.7" y="179.6">2</text>
<text x="33.7" y="183.1">GND</text>
<text x="43.9" y="183.1">GND</text>
<text x="54" y="183.1">GND</text>
<text x="64.2" y="183.1">GND</text>
<text x="120.1" y="183.1">GND</text>
<text x="149.6" y="184.4">RIGHT</text>
<text x="150.5" y="181.9">SW2</text>
<text x="159.5" y="184.3">GND</text>
</g>
<g font-size="1.7">
<text x="78.7" y="78.1">Overall turns ratio: 1:1</text>
<text x="78.7" y="80">Turns ratio to single secondary winding: 2:1</text>
</g>
</svg>
